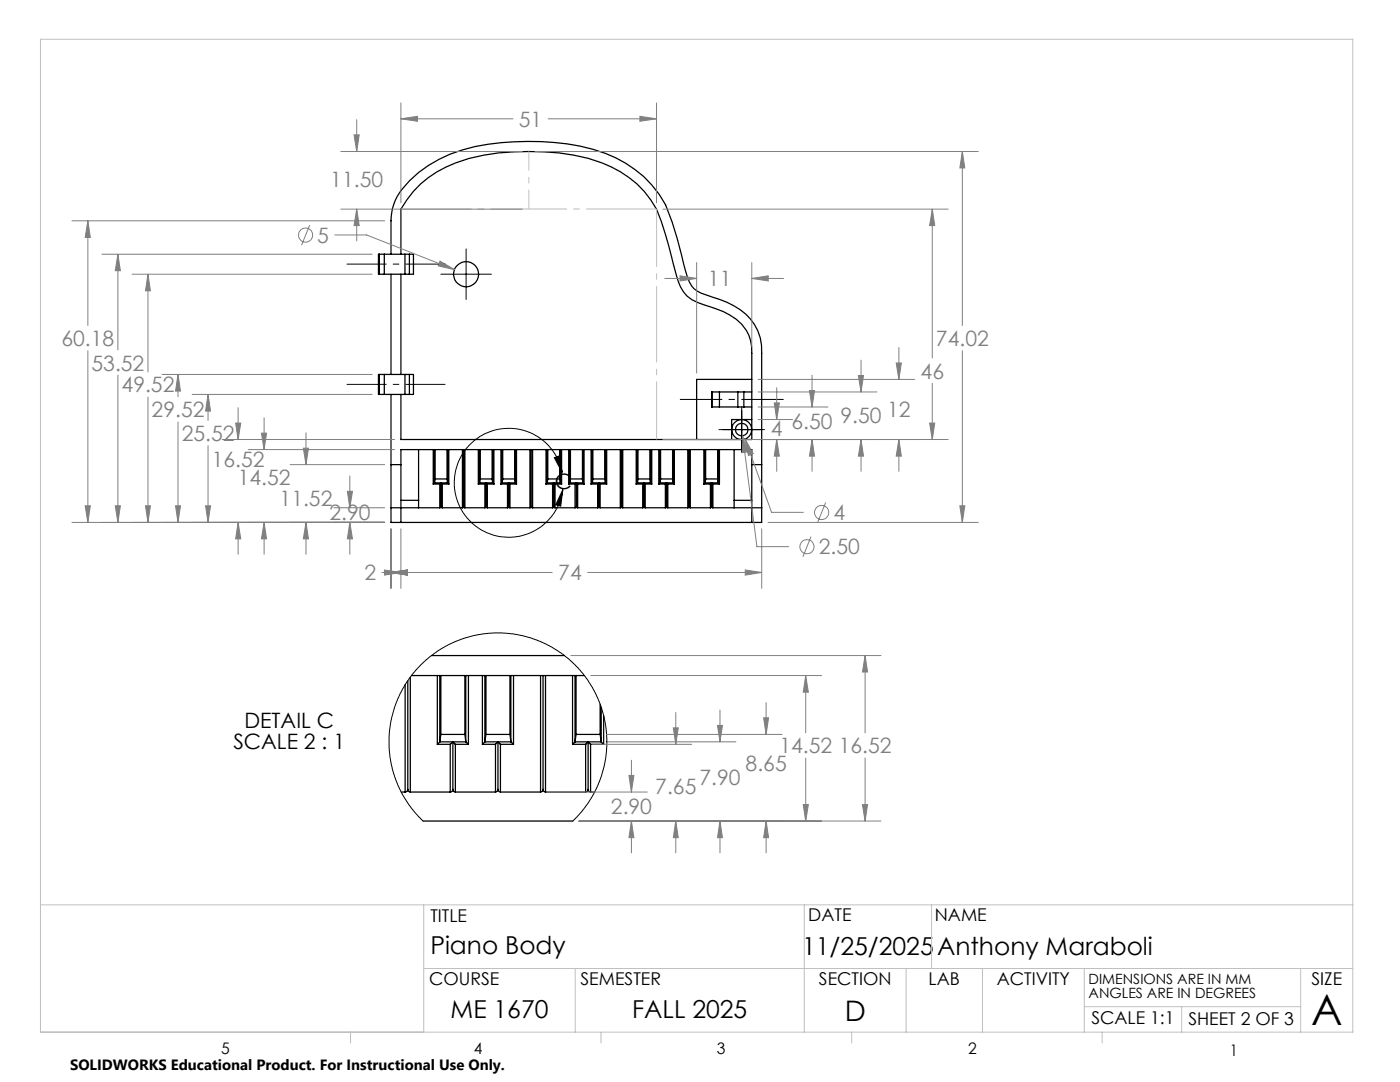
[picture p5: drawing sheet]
<svg xmlns="http://www.w3.org/2000/svg" width="279mm" height="216mm" viewBox="0 0 279 216" stroke-linecap="round" stroke-linejoin="round" font-family="sans-serif">
<g fill="none" stroke="#000" stroke-width=".25">
<path d="M75.7 50.7h-.2v4h.2M75.7 50.7h1M75.7 54.7h1M75.7 50.7v4M76.7 50.7h4.1M76.7 54.7h4.1M76.7 50.7v4M78 50.7v-6.6a10.2 10.2 0 0 1 2.1-6.1 25.9 25.9 0 0 1 17.3-9.2 53.4 53.4 0 0 1 21 1 23 23 0 0 1 14.4 11.1 82.9 82.9 0 0 1 4 13 6.6 6.6 0 0 0 2.3 4.1l1.9 .9a18.1 18.1 0 0 1 8.7 4.7 9.5 9.5 0 0 1 2.3 6.9v22.2h-2v-3h-70v3h-2v-14M78 54.7v20M80 50.7v-9a21 21 0 0 1 13.6-10.1 52.2 52.2 0 0 1 23.8 0 21.1 21.1 0 0 1 13.6 10.1 103.4 103.4 0 0 1 4 13.3 7.1 7.1 0 0 0 5.5 5.8l1.3 .4a12.6 12.6 0 0 1 7.1 4.7 7.9 7.9 0 0 1 1.1 4.6v17.2h-70v-9M80 54.7v20M80.8 50.7h.9"/>
<path d="M80.8 54.7h.9M80.8 50.7v4M81.7 50.7h.8v4h-.8M81.7 50.7v4M75.7 74.7h-.2v4h.2M75.7 78.7h1M75.7 74.7h1M75.7 74.7v4M76.7 78.7h4.1M76.7 74.7h4.1M76.7 74.7v4M80.8 78.7h.9"/>
<path d="M80.8 74.7h.9M80.8 74.7v4M81.7 74.7h.8v4h-.8M81.7 74.7v4M142.1 78.2v3M142.1 78.2h1.5M143.6 78.2h3.6M143.6 78.2v3M147.2 78.2h1.2M147.2 78.2v3M148.4 78.2h1.6M148.4 78.2v3"/>
<path d="M150 75.7h-11v12M78 92.7v8.6M80 92.7v11.5M80 99.8h3.5M83.5 99.8v1.5M83.5 89.7v10.1M86.5 89.7v6.9M86.5 96.6h1.3M86.7 96.3l-.2 .3M86.7 96.3h2.6M86.7 89.7v6.6M86.8 95.6h2.4"/>
<path d="M86.8 95.6l-.1 .7M86.8 89.7v5.9M87.8 96.6v4.7M88 96.3l-.2 .3M88 96.3l.3 .3M88 96.3v4.8M88.3 96.6h1.3M88.3 96.6v4.7M89.2 95.6l.1 .7M89.2 89.7v5.9M89.3 96.3l.3 .3M89.3 89.7v6.6"/>
<path d="M89.6 89.7v6.9M92.3 89.7v11.6M92.5 89.7v11.4M92.8 89.7v11.6M95.5 96.6h1.3M95.5 89.7v6.9M95.7 96.3l-.2 .3M95.7 96.3h2.6M95.7 89.7v6.6M95.8 89.7v5.9M95.8 95.6h2.4M95.8 95.6l-.1 .7"/>
<path d="M96.8 96.6v4.7M97 96.3l.3 .3M97 96.3l-.2 .3M97 96.3v4.8M97.3 96.6h1.3M97.3 96.6v4.7M98.2 89.7v5.9M98.2 95.6l.1 .7M98.3 96.3l.3 .3M98.3 89.7v6.6M98.6 89.7v6.9M100 96.6h1.3"/>
<path d="M100 89.7v6.9M100.2 96.3l-.2 .3M100.2 96.3h2.6M100.2 89.7v6.6M100.3 95.6h2.4M100.3 89.7v5.9M100.3 95.6l-.1 .7M101.3 96.6v4.7M101.5 96.3l.3 .3M101.5 96.3l-.2 .3M101.5 96.3v4.8M101.8 96.6h1.3"/>
<path d="M101.8 96.6v4.7M102.7 89.7v5.9M102.7 95.6l.1 .7M102.8 96.3l.3 .3M102.8 89.7v6.6M103.1 89.7v6.9M105.8 89.7v11.6M106 89.7v11.4M106.3 89.7v11.6M109 96.6h1.3M109 89.7v6.9M109.2 96.3l-.2 .3"/>
<path d="M109.2 89.7v6.6M109.2 96.3h2.6M109.3 89.7v5.9M109.3 95.6l-.1 .7M109.3 95.6h2.4M110.3 96.6v4.7M110.5 96.3l.3 .3M110.5 96.3l-.2 .3M110.5 96.3v4.8M110.8 96.6h1.3M110.8 96.6v4.7M111.7 89.7v5.9"/>
<path d="M111.7 95.6l.1 .7M111.8 96.3l.3 .3M111.8 89.7v6.6M112.1 89.7v6.9M113.5 96.6h1.3M113.5 89.7v6.9M113.7 96.3l-.2 .3M113.7 89.7v6.6M113.7 96.3h2.6M113.8 95.6h2.4M113.8 89.7v5.9M113.8 95.6l-.1 .7"/>
<path d="M114.8 96.6v4.7M115 96.3l.3 .3M115 96.3l-.2 .3M115 96.3v4.8M115.3 96.6h1.3M115.3 96.6v4.7M116.2 89.7v5.9M116.2 95.6l.1 .7M116.3 96.3l.3 .3M116.3 89.7v6.6M116.6 89.7v6.9M118 96.6h1.3"/>
<path d="M118 89.7v6.9M118.2 96.3l-.2 .3M118.2 89.7v6.6M118.2 96.3h2.6M118.3 89.7v5.9M118.3 95.6l-.1 .7M118.3 95.6h2.4M119.3 96.6v4.7M119.5 96.3l-.2 .3M119.5 96.3l.3 .3M119.5 96.3v4.8M119.8 96.6h1.3"/>
<path d="M119.8 96.6v4.7M120.7 89.7v5.9M120.7 95.6l.1 .7M120.8 96.3l.3 .3M120.8 89.7v6.6M121.1 89.7v6.9M123.8 89.7v11.6M124 89.7v11.4M124.3 89.7v11.6M127 96.6h1.3M127 89.7v6.9M127.2 96.3l-.2 .3"/>
<path d="M127.2 89.7v6.6M127.2 96.3h2.6M127.3 89.7v5.9M127.3 95.6l-.1 .7M127.3 95.6h2.4M128.3 96.6v4.7M128.5 96.3l-.2 .3M128.5 96.3l.3 .3M128.5 96.3v4.8M128.8 96.6h1.3M128.8 96.6v4.7M129.7 89.7v5.9"/>
<path d="M129.7 95.6l.1 .7M129.8 96.3l.3 .3M129.8 89.7v6.6M130.1 89.7v6.9M131.5 96.6h1.3M131.5 89.7v6.9M131.7 96.3l-.2 .3M131.7 89.7v6.6M131.7 96.3h2.6M131.8 95.6h2.4M131.8 89.7v5.9M131.8 95.6l-.1 .7"/>
<path d="M132.8 96.6v4.7M133 96.3l.3 .3M133 96.3l-.2 .3M133 96.3v4.8M133.3 96.6h1.3M133.3 96.6v4.7M134.2 89.7v5.9M134.2 95.6l.1 .7M134.3 96.3l.3 .3M134.3 89.7v6.6M134.6 89.7v6.9M137.3 89.7v11.6"/>
<path d="M137.5 89.7v11.4M137.8 89.7v11.6M140.5 96.6h1.3M140.5 89.7v6.9M140.7 96.3l-.2 .3M140.7 89.7v6.6M140.7 96.3h2.6M140.8 89.7v5.9M140.8 95.6l-.1 .7M140.8 95.6h2.4M141.8 96.6v4.7M142 96.3l.3 .3"/>
<path d="M142 96.3l-.2 .3M142 96.3v4.8M142.1 81.2h1.5M142.3 96.6h1.3M142.3 96.6v4.7M143.2 89.7v5.9M143.2 95.6l.1 .7M143.3 96.3l.3 .3M143.3 89.7v6.6M143.6 81.2h3.6M143.6 89.7v6.9M146.5 99.8v1.5"/>
<path d="M146.5 99.8h3.5M146.5 89.7v10.1M147.2 81.2h1.2M148.4 81.2h1.6M150 92.7v11.5M150 83.7h-4v4M152 92.7v8.6M78 101.3v2.9h74v-2.9M78 101.3h9.8M88 101.1l-.2 .2M88 101.1l.3 .2M88.3 101.3h4"/>
<path d="M92.5 101.1l.3 .2M92.5 101.1l-.2 .2M92.8 101.3h4M97 101.1l.3 .2M97 101.1l-.2 .2M97.3 101.3h4M101.5 101.1l.3 .2M101.5 101.1l-.2 .2M101.8 101.3h4M106 101.1l-.2 .2M106 101.1l.3 .2M106.3 101.3h4"/>
<path d="M110.5 101.1l.3 .2M110.5 101.1l-.2 .2M110.8 101.3h4M115 101.1l.3 .2M115 101.1l-.2 .2M115.3 101.3h4M119.5 101.1l-.2 .2M119.5 101.1l.3 .2M119.8 101.3h4M124 101.1l.3 .2M124 101.1l-.2 .2M124.3 101.3h4"/>
<path d="M128.5 101.1l-.2 .2M128.5 101.1l.3 .2M128.8 101.3h4M133 101.1l.3 .2M133 101.1l-.2 .2M133.3 101.3h4M137.5 101.1l-.2 .2M137.5 101.1l.3 .2M137.8 101.3h4M142 101.1l.3 .2M142 101.1l-.2 .2M142.3 101.3h9.7"/>
<path d="M80.9 136.6v21.4M81.4 135.9v21.6M81.9 135.1v22.9M82.1 134.8h34.5M86.1 130.8h26.5M87.3 134.8v13.7M87.8 134.8v13.2M88 134.8v11.7M92.8 134.8v11.7M93 134.8v13.2M93.5 134.8v13.7M96.3 134.8v13.7"/>
<path d="M96.8 134.8v13.2M97 134.8v11.7M101.8 134.8v11.7M102 134.8v13.2M102.5 134.8v13.7M107.9 134.8v23.2M108.4 134.8v22.7M108.9 134.8v23.2M114.3 134.8v13.7M114.8 134.8v13.2M115 134.8v11.7M80.1 158h.8"/>
<path d="M81.4 157.5v.3l.5 .2M81.4 157.5l-.2 .4-.3 .1M81.9 158h8M87.3 148.5h2.6M87.8 148l-.5 .5M87.8 148h5.2M88 146.5h4.8M88 146.5l-.2 1.5M89.9 148.5v9.5M90.4 148l.5 .5M90.4 157.5l.1 .4 .4 .1M90.4 148l-.5 .5"/>
<path d="M90.4 157.5l-.3 .5h-.2M90.4 148v9.5M90.9 158h8M90.9 148.5h2.6M90.9 148.5v9.5M92.8 146.5l.2 1.5M93 148l.5 .5M96.3 148.5h2.6M96.8 148l-.5 .5M96.8 148h5.2M97 146.5h4.8M97 146.5l-.2 1.5"/>
<path d="M98.9 148.5v9.5M99.4 148l.5 .5M99.4 157.5a.49 .49 0 0 0 .5 .5M99.4 148l-.5 .5M99.4 157.5a.49 .49 0 0 1-.5 .5M99.4 148v9.5M99.9 158h8M99.9 148.5h2.6M99.9 148.5v9.5M101.8 146.5l.2 1.5M102 148l.5 .5M108.4 157.5a.49 .49 0 0 1-.5 .5"/>
<path d="M108.4 157.5l.1 .4 .4 .1M108.9 158h8M114.3 148.5h2.6M114.8 148l-.5 .5M114.8 148h5.2M115 146.5l-.2 1.5M115 146.5h4.8M116.9 148.5v9.5M117.4 148l.5 .5M117.4 157.5l.1 .4 .4 .1M117.4 148l-.5 .5M117.4 157.5a.49 .49 0 0 1-.5 .5"/>
<path d="M117.4 148v9.5M117.9 158h.8M117.9 148.5v9.5M117.9 148.5h2.6M119.8 140.5v6M119.8 146.5l.2 1.5M120 148l.5 .5M120 141.1v6.9M120.5 142.8v5.7M84.5 163.8h29.8"/>
<circle cx="93" cy="54.7" r="2.51"/>
<circle cx="148" cy="85.7" r="2"/>
<circle cx="148" cy="85.7" r="1.25"/>
</g>
<path d="M88 54.7h10.1M93 49.7v10.1M110.6 91.3l1-.3 .6 3.3zM112.2 94.3a10.9 10.9 0 0 0-17-6.7 10.9 10.9 0 0 0 .8 18.2 10.9 10.9 0 0 0 16.3-8.1M112.3 97.7l-.4 3.3-1-.3zM143.5 85.7h9.1M148 81.2v9M84.5 163.8l-2-2-2-2.9-1.4-2.9-.9-2.8-.5-3.1-.1-3.3 .4-2.9 1-3.4 1.3-3 2-2.9 2.2-2.4 2.1-1.7 2.9-1.8 3-1.3 2.7-.7 3.3-.4 3.1 .1 2.9 .5 3.2 1.1 3.3 1.7 2.5 1.7 2.2 2.3 2.2 2.9 1.4 2.8 1.1 3.1 .6 2.9 .1 3.5-.5 3.8-.8 2.8-1.5 3.3-2.3 3.2-1.7 1.8" fill="none" stroke="#000" stroke-width=".2"/>
<g fill="none" stroke="#808080" stroke-width=".2">
<path d="M68 30.2h36.2M70.7 26.9h1l-.5 3.3zM71.2 23.9v6.3M80 23.7l3.3-.5v1zM80 20.5v20M80 23.7h22.4M106.8 30.2h88.4M109.4 23.7h21.6M127.7 23.2l3.3 .5-3.3 .5zM131 20.5v20M192.1 30.2l.4 3.3h-.9zM192.1 30.2v34.7"/>
<path d="M14.4 44.1h62.4M17.5 44.1l.5 3.3h-1zM17.5 44.1v20.8M20.4 50.7h53.9M23.5 50.7l.5 3.3h-1zM23.5 50.7v19.1M26.4 54.7h47.9M29.5 54.7l.5 3.3h-1zM29.5 54.7v19.5M61.8 44.9l-1.6 4M66.8 46.9h6.4l17.5 6.9M68 41.7h36.2"/>
<path d="M71.2 41.7l.5 3.3h-1zM71.2 41.7v6.4M87.8 52.1l2.9 1.7-3.2-.7zM132.3 41.7h56.9M132.7 55.6h6.3M135.7 55l3.3 .6-3.3 .5zM139 52.4v22M150 55.6l3.3-.6v1.1zM150 52.4v16.8M150 55.6h6.4M186.1 41.7l.4 3.3h-1zM186.1 41.7v29.7"/>
<path d="M17.5 70v34.2M23.5 74.9v29.3M29.5 79.2v25M32.3 74.7h42M35.5 74.7l.5 3.3h-1zM35.5 74.7v4.5M38.3 78.7h36M41.5 78.7l.5 3.3h-1zM41.5 78.7v5.2M151.3 75.7h31.3M151.3 78.2h23.7M155 77.4v6.3"/>
<path d="M161.5 77.9h1.1l-.5 3.3zM162.1 74.9v6.3M171.3 74.9h1l-.5 3.3zM171.8 71.9v6.3M178.9 72.4h1l-.5 3.3zM179.4 69.4v6.3M186.1 76.5v11.2M192.1 70v34.2M35.5 84.2v20M41.5 88.9v15.3M44.3 87.7h34.4M47 84.4h1l-.5 3.3z"/>
<path d="M47.5 81.4v6.3M49.5 89.7h29.2M52.2 86.4h1l-.5 3.3zM52.7 83.4v6.3M57.9 92.7h18.9M60.5 89.4h1.1l-.5 3.3zM61.1 86.4v6.3M69.3 98h1l-.5 3.3zM69.8 95v6.3M132.3 87.7h56.9M148.2 87l.9 3.2-1 .1zM148.2 87l2.9 22.1h6.3"/>
<path d="M148.7 87.6l1.6 2.9-.9 .4zM148.7 87.6l5.3 14.6h6.3M151.3 83.7h6.9M151.3 81.2h13.9M154.5 80.4h1l-.5 3.3zM155 87.7l.5 3.3h-1zM155 87.7v6.4M162.1 87.7l.5 3.3h-1.1zM162.1 87.7v6.4M171.8 87.7l.5 3.3h-1zM171.8 87.7v6.4M179.4 87.7l.5 3.3h-1z"/>
<path d="M179.4 87.7v6.4M185.5 84.4h1l-.4 3.3zM14.4 104.2h62.4M17 100.9h1l-.5 3.3zM23 100.9h1l-.5 3.3zM29 100.9h1l-.5 3.3zM35 100.9h1l-.5 3.3zM41 100.9h1l-.5 3.3zM47.5 104.2l.5 3.3h-1zM47.5 104.2v6.4M52.7 104.2l.5 3.3h-1zM52.7 104.2v6.4"/>
<path d="M61.1 104.2l.5 3.3h-1.1zM61.1 104.2v6.4M66.6 101.3h10.2M69.8 104.2l.5 3.3h-1zM69.8 104.2v6.4M76.2 114.2h34M76.7 113.7l3.3 .5-3.3 .6zM78 114.2l3.3-.5v1.1zM78 105.5v11.9M80 105.5v11.9M117.3 114.2h34.7M148.7 113.7l3.3 .5-3.3 .6z"/>
<path d="M152 105.5v11.9M153.3 104.2h41.9M161.9 107.1l-1.7 4M164.8 100.3l-1.6 4M191.6 100.9h.9l-.4 3.3zM113.9 130.8h61.9M117.9 134.8h46.1M160.8 134.8l.5 3.3h-1zM160.8 134.8v11.4M172.6 130.8l.5 3.3h-1zM172.6 130.8v15.4M109.1 158h20.1"/>
<path d="M118.1 148.5h19.9M121 146.5h35.1M121.2 148h25.7M125.5 154.7h1l-.5 3.3zM126 151.7v6.3M134.4 145.2h1l-.5 3.3zM134.9 142.2v6.3M143.2 144.7h1l-.5 3.3zM143.7 141.7v6.3M152.4 143.2h1l-.5 3.3zM152.9 140.2v6.3M160.8 151.3v12.5"/>
<path d="M172.6 151.3v12.5M115.6 163.8h60.2M126 163.8l.5 3.3h-1zM126 163.8v6.4M134.9 163.8l.5 3.3h-1zM134.9 163.8v6.4M143.7 163.8l.5 3.3h-1zM143.7 163.8v6.4M152.9 163.8l.5 3.3h-1zM152.9 163.8v6.4M160.3 160.5h1l-.5 3.3zM172.1 160.5h1l-.5 3.3z"/>
<circle cx="61" cy="46.9" r="1.42"/>
<circle cx="161" cy="109.1" r="1.41"/>
<circle cx="164" cy="102.3" r="1.42"/>
</g>
<path d="M69.2 52.7h19.7M69.2 76.7h19.7" fill="none" stroke="#000" stroke-width=".2" stroke-dasharray="15.2 1.3 1.3 1.3" stroke-dashoffset="7.3" stroke-linecap="butt"/>
<path d="M135.7 79.7h20.7" fill="none" stroke="#000" stroke-width=".2" stroke-dasharray="15.2 1.3 1.3 1.3" stroke-dashoffset="6.8" stroke-linecap="butt"/>
<path d="M80 41.7h51" fill="none" stroke="#c0c0c0" stroke-width=".2" stroke-dasharray="15.2 1.3 1.3 1.3" stroke-dashoffset="1.2" stroke-linecap="butt"/>
<path d="M105.5 41.7v-11.5" fill="none" stroke="#c0c0c0" stroke-width=".2" stroke-dasharray="15.2 1.3 1.3 1.3" stroke-dashoffset="11.4" stroke-linecap="butt"/>
<path d="M131 41.7v46" fill="none" stroke="#c0c0c0" stroke-width=".2" stroke-dasharray="15.2 1.3 1.3 1.3" stroke-dashoffset="3.7" stroke-linecap="butt"/>
<g fill="none" stroke="#c0c0c0" stroke-width=".2">
<path d="M8.1 7.8h261.9v198.2h-261.9zM8.1 180.6h261.9M84.6 180.6v25.4M84.6 193.3h185.4M114.8 193.3v12.7M160.5 180.6v25.4M180.8 193.3v12.7M185.9 180.6v12.7M196.1 193.3v12.7M216.4 193.3v12.7M259.6 193.3v12.7M70 206v2.1"/>
<path d="M119.9 206v2.1M170 206v2.1M216.4 200.9h43.2M220 206v2.1M235.8 200.9v5.1"/>
</g>
<path d="M110.6 91.3l1-.3 .6 3.3zM112.3 97.7l-.4 3.3-1-.3z" fill="#000"/>
<g fill="#808080">
<path d="M87.8 52.1l-.3 1 3.2 .7zM17.5 44.1l.5 3.3h-1zM17 100.9h1l-.5 3.3zM23.5 50.7l.5 3.3h-1zM23 100.9h1l-.5 3.3zM29.5 54.7l.5 3.3h-1zM29 100.9h1l-.5 3.3zM35.5 74.7l.5 3.3h-1zM35 100.9h1l-.5 3.3zM41.5 78.7l.5 3.3h-1zM41 100.9h1l-.5 3.3zM60.5 89.4h1.1l-.5 3.3zM61.1 104.2l.5 3.3h-1.1zM69.3 98h1l-.5 3.3zM69.8 104.2l.5 3.3h-1zM179.4 87.7l.5 3.3h-1zM178.9 72.4h1l-.5 3.3zM148.7 87.6l.7 3.3 .9-.4zM148.2 87l-.1 3.3 1-.1zM155 87.7l.5 3.3h-1zM154.5 80.4h1l-.5 3.3zM162.1 87.7l.5 3.3h-1.1zM161.5 77.9h1.1l-.5 3.3zM171.8 87.7l.5 3.3h-1zM171.3 74.9h1l-.5 3.3zM150 55.6l3.3-.6v1.1zM135.7 55l3.3 .6-3.3 .5zM78 114.2l3.3-.5v1.1zM76.7 113.7l3.3 .5-3.3 .6zM148.7 113.7l3.3 .5-3.3 .6zM78 114.2l3.3-.5v1.1zM52.7 104.2l.5 3.3h-1zM52.2 86.4h1l-.5 3.3zM47.5 104.2l.5 3.3h-1zM47 84.4h1l-.5 3.3zM172.1 160.5h1l-.5 3.3zM172.6 130.8l.5 3.3h-1zM126 163.8l.5 3.3h-1zM125.5 154.7h1l-.5 3.3zM134.9 163.8l.5 3.3h-1zM134.4 145.2h1l-.5 3.3zM143.7 163.8l.5 3.3h-1zM143.2 144.7h1l-.5 3.3zM152.9 163.8l.5 3.3h-1zM152.4 143.2h1l-.5 3.3zM160.3 160.5h1l-.5 3.3zM160.8 134.8l.5 3.3h-1z"/>
<path d="M80 23.7l3.3-.5v1zM127.7 23.2l3.3 .5-3.3 .5zM71.2 41.7l.5 3.3h-1zM70.7 26.9h1l-.5 3.3zM186.1 41.7l.4 3.3h-1zM185.5 84.4h1l-.4 3.3zM192.1 30.2l.4 3.3h-.9zM191.6 100.9h.9l-.4 3.3z"/>
</g>
<text font-size="8.5" x="261.7" y="204.6">A</text>
<text font-size="5.6" x="168.6" y="203.7">D</text>
<g font-size="4.9">
<text x="85.9" y="190.4">Piano Body</text>
<text x="160.1" y="190.5">11/25/2025</text>
<text x="187" y="190.5">Anthony Maraboli</text>
<text x="89.9" y="203.2">ME 1670</text>
<text x="126.2" y="203.1">FALL 2025</text>
</g>
<g font-size="4.2" fill="#808080">
<text x="103.5" y="25.3">51</text>
<text x="65.9" y="37.4">11.50</text>
<text x="63.3" y="48.4">5</text>
<text x="141.3" y="57.1">11</text>
<text x="12.3" y="69.1">60.18</text>
<text x="186.8" y="69.1">74.02</text>
<text x="18.3" y="73.9">53.52</text>
<text x="183.7" y="75.5">46</text>
<text x="24.3" y="78.3">49.52</text>
<text x="30.3" y="83.3">29.52</text>
<text x="177" y="83.3">12</text>
<text x="36.3" y="88">25.52</text>
<text x="153.9" y="87">4</text>
<text x="158" y="85.6">6.50</text>
<text x="167.7" y="84.4">9.50</text>
<text x="42.3" y="93.1">16.52</text>
<text x="47.4" y="96.7">14.52</text>
<text x="55.8" y="100.9">11.52</text>
<text x="65.7" y="103.8">2.90</text>
<text x="166.3" y="103.8">4</text>
<text x="163.4" y="110.6">2.50</text>
<text x="72.7" y="115.8">2</text>
<text x="111.4" y="115.8">74</text>
<text x="148.8" y="153.9">8.65</text>
<text x="155.5" y="150.3">14.52 16.52</text>
<text x="130.8" y="158.4">7.65</text>
<text x="139.6" y="156.7">7.90</text>
<text x="121.9" y="162.4">2.90</text>
</g>
<g font-size="4.2">
<text x="110.7" y="97.5">C</text>
<text x="46.6" y="149.5">SCALE 2 : 1</text>
<text x="48.8" y="145.3">DETAIL C</text>
</g>
<g font-size="3.5">
<text x="85.9" y="183.9">TITLE</text>
<text x="161.3" y="183.8">DATE</text>
<text x="186.6" y="183.8">NAME</text>
<text x="85.6" y="196.5">COURSE</text>
<text x="115.9" y="196.5">SEMESTER</text>
<text x="163.4" y="196.5">SECTION</text>
<text x="185.3" y="196.5">LAB</text>
<text x="198.9" y="196.5">ACTIVITY</text>
<text x="261.7" y="196.5">SIZE</text>
<text x="217.8" y="204.4">SCALE 1:1</text>
<text x="237.2" y="204.4">SHEET 2 OF 3</text>
</g>
<g font-size="3.2">
<text x="44.2" y="210.4">5</text>
<text x="94.6" y="210.3">4</text>
<text x="143.1" y="210.4">3</text>
<text x="193.2" y="210.3">2</text>
<text x="245.4" y="210.6">1</text>
</g>
<text font-size="3" x="14" y="213.5">SOLIDWORKS Educational Product. For Instructional Use Only.</text>
<g font-size="2.8">
<text x="217.2" y="196.4">DIMENSIONS ARE IN MM</text>
<text x="217.2" y="199.2">ANGLES ARE IN DEGREES</text>
</g>
</svg>
